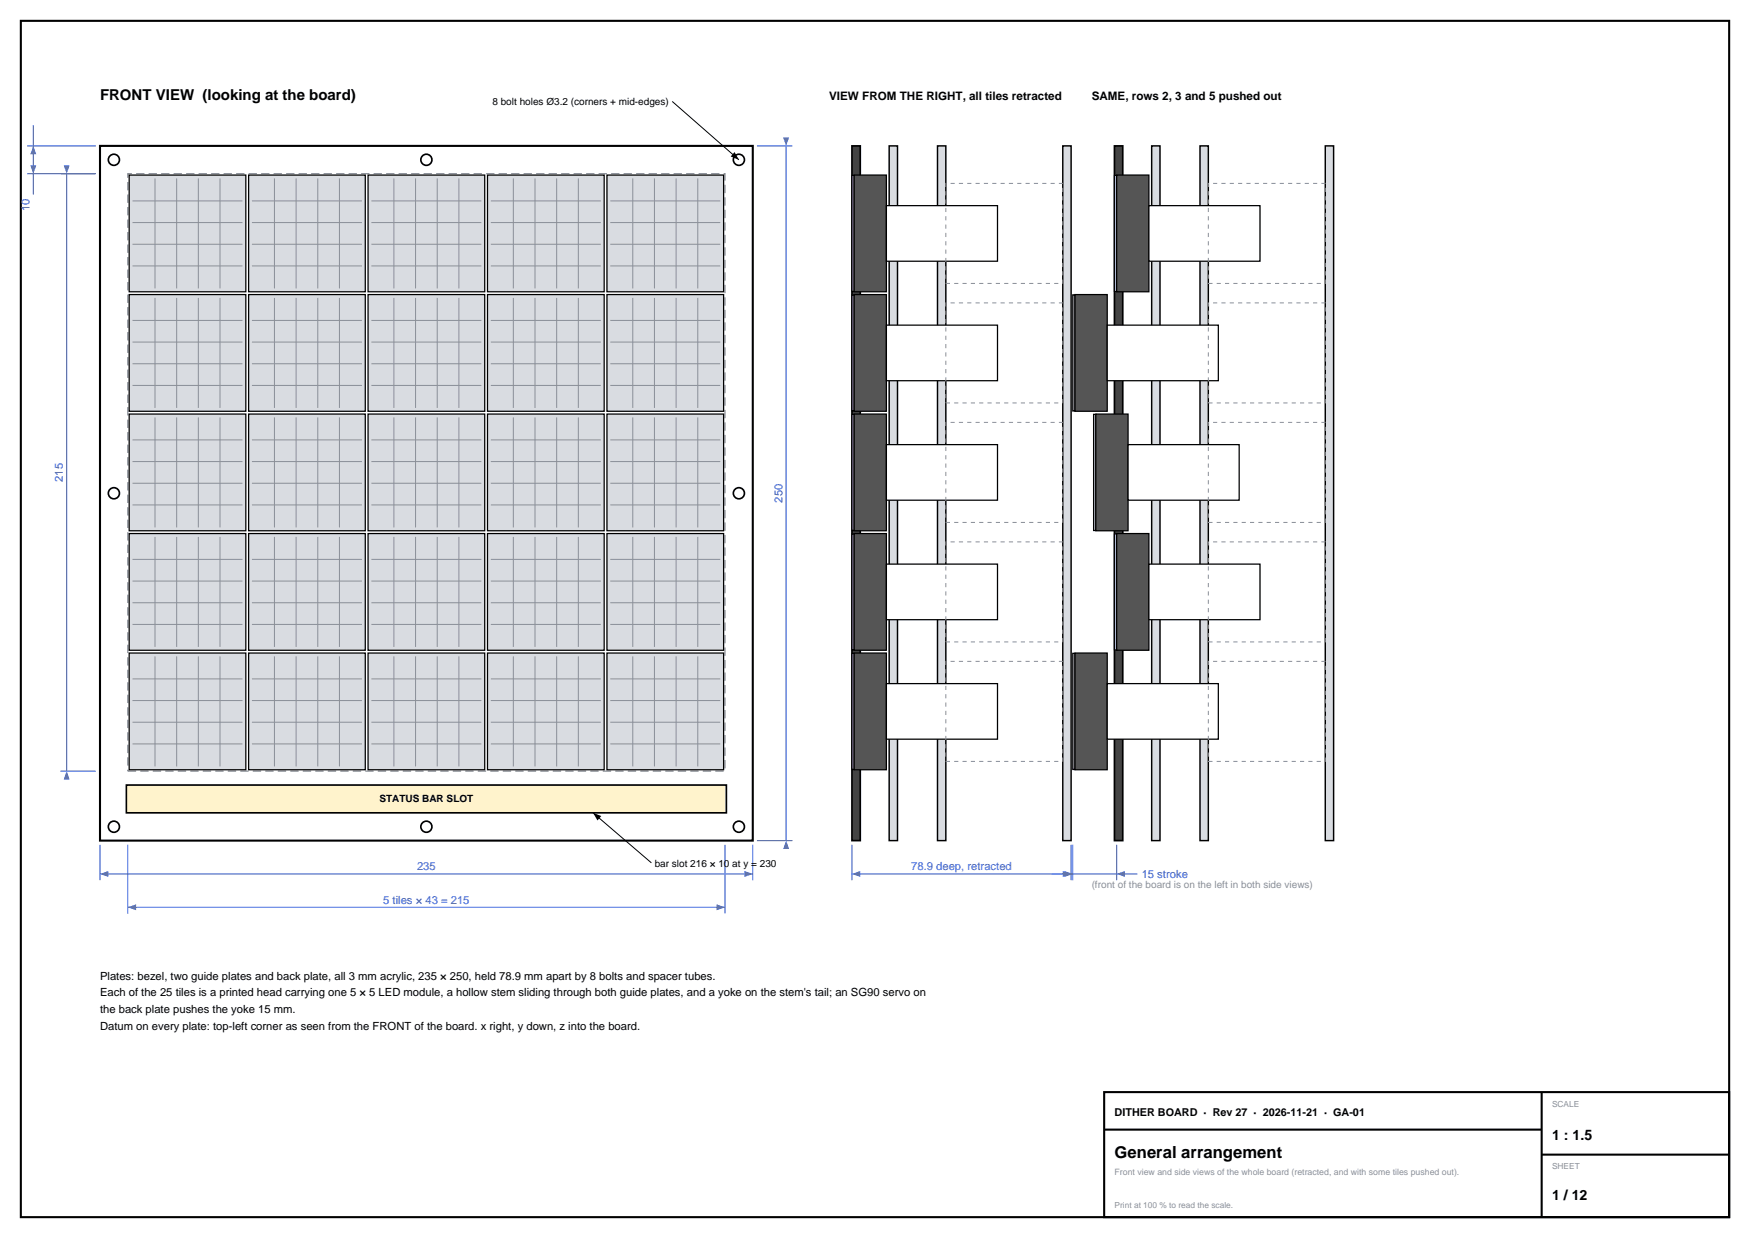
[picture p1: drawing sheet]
<svg xmlns="http://www.w3.org/2000/svg" width="420mm" height="297mm" viewBox="0 0 420 297" stroke-linecap="round" stroke-linejoin="round" font-family="sans-serif">
<path d="M5 5h410v287h-410zM24 35h156.7v166.7h-156.7zM265 262h150v30h-150zM265 271h105M370 262v30M370 277h45" fill="none" stroke="#000" stroke-width=".5"/>
<path d="M30.7 41.7h143.3v143.3h-143.3z" fill="none" stroke="#8a8f98" stroke-width=".3" stroke-dasharray="2 1" stroke-linecap="butt"/>
<path d="M31 42h28v28h-28z" fill-rule="evenodd" fill="#d9dce1" stroke="#000" stroke-width=".3"/>
<path d="M31.8 48.2h26.4M31.8 53.4h26.4M31.8 58.6h26.4M37.2 42.8v26.4M42.4 42.8v26.4M47.6 42.8v26.4M52.8 42.8v26.4M31.8 63.8h26.4" fill="none" stroke="#8a8f98" stroke-width=".24"/>
<path d="M59.7 42h28v28h-28z" fill-rule="evenodd" fill="#d9dce1" stroke="#000" stroke-width=".3"/>
<path d="M60.5 48.2h26.4M60.5 53.4h26.4M60.5 58.6h26.4M65.9 42.8v26.4M71.1 42.8v26.4M76.3 42.8v26.4M81.5 42.8v26.4M60.5 63.8h26.4" fill="none" stroke="#8a8f98" stroke-width=".24"/>
<path d="M88.3 42h28v28h-28z" fill-rule="evenodd" fill="#d9dce1" stroke="#000" stroke-width=".3"/>
<path d="M89.1 48.2h26.4M89.1 53.4h26.4M89.1 58.6h26.4M94.5 42.8v26.4M99.7 42.8v26.4M104.9 42.8v26.4M110.1 42.8v26.4M89.1 63.8h26.4" fill="none" stroke="#8a8f98" stroke-width=".24"/>
<path d="M117 42h28v28h-28z" fill-rule="evenodd" fill="#d9dce1" stroke="#000" stroke-width=".3"/>
<path d="M117.8 48.2h26.4M117.8 53.4h26.4M117.8 58.6h26.4M123.2 42.8v26.4M128.4 42.8v26.4M133.6 42.8v26.4M138.8 42.8v26.4M117.8 63.8h26.4" fill="none" stroke="#8a8f98" stroke-width=".24"/>
<path d="M145.7 42h28v28h-28z" fill-rule="evenodd" fill="#d9dce1" stroke="#000" stroke-width=".3"/>
<path d="M146.5 48.2h26.4M146.5 53.4h26.4M146.5 58.6h26.4M151.9 42.8v26.4M157.1 42.8v26.4M162.3 42.8v26.4M167.5 42.8v26.4M146.5 63.8h26.4" fill="none" stroke="#8a8f98" stroke-width=".24"/>
<path d="M31 70.7h28v28h-28z" fill-rule="evenodd" fill="#d9dce1" stroke="#000" stroke-width=".3"/>
<path d="M31.8 76.9h26.4M37.2 71.5v26.4M42.4 71.5v26.4M47.6 71.5v26.4M52.8 71.5v26.4M31.8 82.1h26.4M31.8 87.3h26.4M31.8 92.5h26.4" fill="none" stroke="#8a8f98" stroke-width=".24"/>
<path d="M59.7 70.7h28v28h-28z" fill-rule="evenodd" fill="#d9dce1" stroke="#000" stroke-width=".3"/>
<path d="M60.5 76.9h26.4M65.9 71.5v26.4M71.1 71.5v26.4M76.3 71.5v26.4M81.5 71.5v26.4M60.5 82.1h26.4M60.5 87.3h26.4M60.5 92.5h26.4" fill="none" stroke="#8a8f98" stroke-width=".24"/>
<path d="M88.3 70.7h28v28h-28z" fill-rule="evenodd" fill="#d9dce1" stroke="#000" stroke-width=".3"/>
<path d="M89.1 76.9h26.4M94.5 71.5v26.4M99.7 71.5v26.4M104.9 71.5v26.4M110.1 71.5v26.4M89.1 82.1h26.4M89.1 87.3h26.4M89.1 92.5h26.4" fill="none" stroke="#8a8f98" stroke-width=".24"/>
<path d="M117 70.7h28v28h-28z" fill-rule="evenodd" fill="#d9dce1" stroke="#000" stroke-width=".3"/>
<path d="M117.8 76.9h26.4M123.2 71.5v26.4M128.4 71.5v26.4M133.6 71.5v26.4M138.8 71.5v26.4M117.8 82.1h26.4M117.8 87.3h26.4M117.8 92.5h26.4" fill="none" stroke="#8a8f98" stroke-width=".24"/>
<path d="M145.7 70.7h28v28h-28z" fill-rule="evenodd" fill="#d9dce1" stroke="#000" stroke-width=".3"/>
<path d="M146.5 76.9h26.4M151.9 71.5v26.4M157.1 71.5v26.4M162.3 71.5v26.4M167.5 71.5v26.4M146.5 82.1h26.4M146.5 87.3h26.4M146.5 92.5h26.4" fill="none" stroke="#8a8f98" stroke-width=".24"/>
<path d="M31 99.3h28v28h-28z" fill-rule="evenodd" fill="#d9dce1" stroke="#000" stroke-width=".3"/>
<path d="M31.8 105.5h26.4M31.8 110.7h26.4M31.8 115.9h26.4M37.2 100.1v26.4M42.4 100.1v26.4M47.6 100.1v26.4M52.8 100.1v26.4M31.8 121.1h26.4" fill="none" stroke="#8a8f98" stroke-width=".24"/>
<path d="M59.7 99.3h28v28h-28z" fill-rule="evenodd" fill="#d9dce1" stroke="#000" stroke-width=".3"/>
<path d="M60.5 105.5h26.4M60.5 110.7h26.4M60.5 115.9h26.4M65.9 100.1v26.4M71.1 100.1v26.4M76.3 100.1v26.4M81.5 100.1v26.4M60.5 121.1h26.4" fill="none" stroke="#8a8f98" stroke-width=".24"/>
<path d="M88.3 99.3h28v28h-28z" fill-rule="evenodd" fill="#d9dce1" stroke="#000" stroke-width=".3"/>
<path d="M89.1 105.5h26.4M89.1 110.7h26.4M89.1 115.9h26.4M94.5 100.1v26.4M99.7 100.1v26.4M104.9 100.1v26.4M110.1 100.1v26.4M89.1 121.1h26.4" fill="none" stroke="#8a8f98" stroke-width=".24"/>
<path d="M117 99.3h28v28h-28z" fill-rule="evenodd" fill="#d9dce1" stroke="#000" stroke-width=".3"/>
<path d="M117.8 105.5h26.4M117.8 110.7h26.4M117.8 115.9h26.4M123.2 100.1v26.4M128.4 100.1v26.4M133.6 100.1v26.4M138.8 100.1v26.4M117.8 121.1h26.4" fill="none" stroke="#8a8f98" stroke-width=".24"/>
<path d="M145.7 99.3h28v28h-28z" fill-rule="evenodd" fill="#d9dce1" stroke="#000" stroke-width=".3"/>
<path d="M146.5 105.5h26.4M146.5 110.7h26.4M146.5 115.9h26.4M151.9 100.1v26.4M157.1 100.1v26.4M162.3 100.1v26.4M167.5 100.1v26.4M146.5 121.1h26.4" fill="none" stroke="#8a8f98" stroke-width=".24"/>
<path d="M31 128h28v28h-28z" fill-rule="evenodd" fill="#d9dce1" stroke="#000" stroke-width=".3"/>
<path d="M31.8 134.2h26.4M31.8 139.4h26.4M37.2 128.8v26.4M42.4 128.8v26.4M47.6 128.8v26.4M52.8 128.8v26.4M31.8 144.6h26.4M31.8 149.8h26.4" fill="none" stroke="#8a8f98" stroke-width=".24"/>
<path d="M59.7 128h28v28h-28z" fill-rule="evenodd" fill="#d9dce1" stroke="#000" stroke-width=".3"/>
<path d="M60.5 134.2h26.4M60.5 139.4h26.4M65.9 128.8v26.4M71.1 128.8v26.4M76.3 128.8v26.4M81.5 128.8v26.4M60.5 144.6h26.4M60.5 149.8h26.4" fill="none" stroke="#8a8f98" stroke-width=".24"/>
<path d="M88.3 128h28v28h-28z" fill-rule="evenodd" fill="#d9dce1" stroke="#000" stroke-width=".3"/>
<path d="M89.1 134.2h26.4M89.1 139.4h26.4M94.5 128.8v26.4M99.7 128.8v26.4M104.9 128.8v26.4M110.1 128.8v26.4M89.1 144.6h26.4M89.1 149.8h26.4" fill="none" stroke="#8a8f98" stroke-width=".24"/>
<path d="M117 128h28v28h-28z" fill-rule="evenodd" fill="#d9dce1" stroke="#000" stroke-width=".3"/>
<path d="M117.8 134.2h26.4M117.8 139.4h26.4M123.2 128.8v26.4M128.4 128.8v26.4M133.6 128.8v26.4M138.8 128.8v26.4M117.8 144.6h26.4M117.8 149.8h26.4" fill="none" stroke="#8a8f98" stroke-width=".24"/>
<path d="M145.7 128h28v28h-28z" fill-rule="evenodd" fill="#d9dce1" stroke="#000" stroke-width=".3"/>
<path d="M146.5 134.2h26.4M146.5 139.4h26.4M151.9 128.8v26.4M157.1 128.8v26.4M162.3 128.8v26.4M167.5 128.8v26.4M146.5 144.6h26.4M146.5 149.8h26.4" fill="none" stroke="#8a8f98" stroke-width=".24"/>
<path d="M31 156.7h28v28h-28z" fill-rule="evenodd" fill="#d9dce1" stroke="#000" stroke-width=".3"/>
<path d="M37.2 157.5v26.4M42.4 157.5v26.4M47.6 157.5v26.4M52.8 157.5v26.4M31.8 162.9h26.4M31.8 168.1h26.4M31.8 173.3h26.4M31.8 178.5h26.4" fill="none" stroke="#8a8f98" stroke-width=".24"/>
<path d="M59.7 156.7h28v28h-28z" fill-rule="evenodd" fill="#d9dce1" stroke="#000" stroke-width=".3"/>
<path d="M65.9 157.5v26.4M71.1 157.5v26.4M76.3 157.5v26.4M81.5 157.5v26.4M60.5 162.9h26.4M60.5 168.1h26.4M60.5 173.3h26.4M60.5 178.5h26.4" fill="none" stroke="#8a8f98" stroke-width=".24"/>
<path d="M88.3 156.7h28v28h-28z" fill-rule="evenodd" fill="#d9dce1" stroke="#000" stroke-width=".3"/>
<path d="M94.5 157.5v26.4M99.7 157.5v26.4M104.9 157.5v26.4M110.1 157.5v26.4M89.1 162.9h26.4M89.1 168.1h26.4M89.1 173.3h26.4M89.1 178.5h26.4" fill="none" stroke="#8a8f98" stroke-width=".24"/>
<path d="M117 156.7h28v28h-28z" fill-rule="evenodd" fill="#d9dce1" stroke="#000" stroke-width=".3"/>
<path d="M123.2 157.5v26.4M128.4 157.5v26.4M133.6 157.5v26.4M138.8 157.5v26.4M117.8 162.9h26.4M117.8 168.1h26.4M117.8 173.3h26.4M117.8 178.5h26.4" fill="none" stroke="#8a8f98" stroke-width=".24"/>
<path d="M145.7 156.7h28v28h-28z" fill-rule="evenodd" fill="#d9dce1" stroke="#000" stroke-width=".3"/>
<path d="M151.9 157.5v26.4M157.1 157.5v26.4M162.3 157.5v26.4M167.5 157.5v26.4M146.5 162.9h26.4M146.5 168.1h26.4M146.5 173.3h26.4M146.5 178.5h26.4" fill="none" stroke="#8a8f98" stroke-width=".24"/>
<path d="M30.3 188.3h144v6.7h-144z" fill-rule="evenodd" fill="#fff3cc" stroke="#000" stroke-width=".4"/>
<g fill="#fff" stroke="#000" stroke-width=".4">
<circle cx="27.3" cy="38.3" r="1.33"/>
<circle cx="102.3" cy="38.3" r="1.33"/>
<circle cx="177.3" cy="38.3" r="1.33"/>
<circle cx="27.3" cy="118.3" r="1.33"/>
<circle cx="177.3" cy="118.3" r="1.33"/>
<circle cx="27.3" cy="198.3" r="1.33"/>
<circle cx="102.3" cy="198.3" r="1.33"/>
<circle cx="177.3" cy="198.3" r="1.33"/>
</g>
<path d="M24 202.7v8.5M24 209.7h156.7M180.7 202.7v8.5" fill="none" stroke="#1f4fd8" stroke-width=".24"/>
<g fill="#1f4fd8">
<path d="M24 209.7l2-.7v1.4z"/>
<path d="M178.7 209l2 .7-2 .7z"/>
</g>
<path d="M181.7 35h8.5M188.7 35v166.7M181.7 201.7h8.5" fill="none" stroke="#1f4fd8" stroke-width=".24"/>
<g fill="#1f4fd8">
<path d="M188 33h1.4l-.7 2z"/>
<path d="M188.7 201.7l.7 2h-1.4z"/>
</g>
<path d="M30.7 202.7v16.5M30.7 217.7h143.3M174 202.7v16.5" fill="none" stroke="#1f4fd8" stroke-width=".24"/>
<g fill="#1f4fd8">
<path d="M30.7 217.7l2-.7v1.4z"/>
<path d="M172 217l2 .7-2 .7z"/>
</g>
<path d="M14.5 41.7h8.5M16 41.7v143.3M14.5 185h8.5" fill="none" stroke="#1f4fd8" stroke-width=".24"/>
<g fill="#1f4fd8">
<path d="M15.3 39.7h1.4l-.7 2z"/>
<path d="M16 185l.7 2h-1.4z"/>
</g>
<path d="M6.5 35h16.5M8 30v16.7M6.5 41.7h16.5" fill="none" stroke="#1f4fd8" stroke-width=".24"/>
<g fill="#1f4fd8">
<path d="M8 35l.7 2h-1.4z"/>
<path d="M7.3 39.7h1.4l-.7 2z"/>
</g>
<path d="M161.3 24.3l16 14M142.3 195l14 12" fill="none" stroke="#000" stroke-width=".24"/>
<path d="M176.3 36.5l1 1.8-1.9-.8zM142.3 195l2 .8-.9 1z" fill="#000"/>
<path d="M204.5 35h2v166.7h-2z" fill-rule="evenodd" fill="#444" stroke="#000" stroke-width=".4"/>
<g fill="#d9dce1" stroke="#000" stroke-width=".35">
<path d="M213.4 35h2v166.7h-2z" fill-rule="evenodd"/>
<path d="M225 35h2v166.7h-2z" fill-rule="evenodd"/>
<path d="M255.1 35h2v166.7h-2z" fill-rule="evenodd"/>
</g>
<path d="M204.5 42.1h.5v27.8h-.5z" fill-rule="evenodd" fill="#cdb8f0" stroke="#000" stroke-width=".3"/>
<path d="M205 42h7.7v28h-7.7z" fill-rule="evenodd" fill="#555" stroke="#000" stroke-width=".3"/>
<path d="M212.7 49.3h26.7v13.4h-26.7z" fill-rule="evenodd" fill="#fff" stroke="#000" stroke-width=".3"/>
<path d="M227 44h28.1v24h-28.1z" fill="none" stroke="#8a8f98" stroke-width=".24" stroke-dasharray="1 1" stroke-linecap="butt"/>
<path d="M204.5 70.7h.5v27.9h-.5z" fill-rule="evenodd" fill="#cdb8f0" stroke="#000" stroke-width=".3"/>
<path d="M205 70.7h7.7v28h-7.7z" fill-rule="evenodd" fill="#555" stroke="#000" stroke-width=".3"/>
<path d="M212.7 78h26.7v13.3h-26.7z" fill-rule="evenodd" fill="#fff" stroke="#000" stroke-width=".3"/>
<path d="M227 72.7h28.1v24h-28.1z" fill="none" stroke="#8a8f98" stroke-width=".24" stroke-dasharray="1 1" stroke-linecap="butt"/>
<path d="M204.5 99.4h.5v27.9h-.5z" fill-rule="evenodd" fill="#cdb8f0" stroke="#000" stroke-width=".3"/>
<path d="M205 99.3h7.7v28h-7.7z" fill-rule="evenodd" fill="#555" stroke="#000" stroke-width=".3"/>
<path d="M212.7 106.7h26.7v13.3h-26.7z" fill-rule="evenodd" fill="#fff" stroke="#000" stroke-width=".3"/>
<path d="M227 101.3h28.1v24h-28.1z" fill="none" stroke="#8a8f98" stroke-width=".24" stroke-dasharray="1 1" stroke-linecap="butt"/>
<path d="M204.5 128.1h.5v27.8h-.5z" fill-rule="evenodd" fill="#cdb8f0" stroke="#000" stroke-width=".3"/>
<path d="M205 128h7.7v28h-7.7z" fill-rule="evenodd" fill="#555" stroke="#000" stroke-width=".3"/>
<path d="M212.7 135.3h26.7v13.4h-26.7z" fill-rule="evenodd" fill="#fff" stroke="#000" stroke-width=".3"/>
<path d="M227 130h28.1v24h-28.1z" fill="none" stroke="#8a8f98" stroke-width=".24" stroke-dasharray="1 1" stroke-linecap="butt"/>
<path d="M204.5 156.7h.5v27.9h-.5z" fill-rule="evenodd" fill="#cdb8f0" stroke="#000" stroke-width=".3"/>
<path d="M205 156.7h7.7v28h-7.7z" fill-rule="evenodd" fill="#555" stroke="#000" stroke-width=".3"/>
<path d="M212.7 164h26.7v13.3h-26.7z" fill-rule="evenodd" fill="#fff" stroke="#000" stroke-width=".3"/>
<path d="M227 158.7h28.1v24h-28.1z" fill="none" stroke="#8a8f98" stroke-width=".24" stroke-dasharray="1 1" stroke-linecap="butt"/>
<path d="M267.5 35h2v166.7h-2z" fill-rule="evenodd" fill="#444" stroke="#000" stroke-width=".4"/>
<g fill="#d9dce1" stroke="#000" stroke-width=".35">
<path d="M276.4 35h2v166.7h-2z" fill-rule="evenodd"/>
<path d="M288 35h2v166.7h-2z" fill-rule="evenodd"/>
<path d="M318.1 35h2v166.7h-2z" fill-rule="evenodd"/>
</g>
<path d="M267.5 42.1h.5v27.8h-.5z" fill-rule="evenodd" fill="#cdb8f0" stroke="#000" stroke-width=".3"/>
<path d="M268 42h7.7v28h-7.7z" fill-rule="evenodd" fill="#555" stroke="#000" stroke-width=".3"/>
<path d="M275.7 49.3h26.7v13.4h-26.7z" fill-rule="evenodd" fill="#fff" stroke="#000" stroke-width=".3"/>
<path d="M290 44h28.1v24h-28.1z" fill="none" stroke="#8a8f98" stroke-width=".24" stroke-dasharray="1 1" stroke-linecap="butt"/>
<path d="M257.5 70.7h.5v27.9h-.5z" fill-rule="evenodd" fill="#cdb8f0" stroke="#000" stroke-width=".3"/>
<path d="M258 70.7h7.7v28h-7.7z" fill-rule="evenodd" fill="#555" stroke="#000" stroke-width=".3"/>
<path d="M265.7 78h26.7v13.3h-26.7z" fill-rule="evenodd" fill="#fff" stroke="#000" stroke-width=".3"/>
<path d="M290 72.7h28.1v24h-28.1z" fill="none" stroke="#8a8f98" stroke-width=".24" stroke-dasharray="1 1" stroke-linecap="butt"/>
<path d="M262.5 99.4h.5v27.9h-.5z" fill-rule="evenodd" fill="#cdb8f0" stroke="#000" stroke-width=".3"/>
<path d="M263 99.3h7.7v28h-7.7z" fill-rule="evenodd" fill="#555" stroke="#000" stroke-width=".3"/>
<path d="M270.7 106.7h26.7v13.3h-26.7z" fill-rule="evenodd" fill="#fff" stroke="#000" stroke-width=".3"/>
<path d="M290 101.3h28.1v24h-28.1z" fill="none" stroke="#8a8f98" stroke-width=".24" stroke-dasharray="1 1" stroke-linecap="butt"/>
<path d="M267.5 128.1h.5v27.8h-.5z" fill-rule="evenodd" fill="#cdb8f0" stroke="#000" stroke-width=".3"/>
<path d="M268 128h7.7v28h-7.7z" fill-rule="evenodd" fill="#555" stroke="#000" stroke-width=".3"/>
<path d="M275.7 135.3h26.7v13.4h-26.7z" fill-rule="evenodd" fill="#fff" stroke="#000" stroke-width=".3"/>
<path d="M290 130h28.1v24h-28.1z" fill="none" stroke="#8a8f98" stroke-width=".24" stroke-dasharray="1 1" stroke-linecap="butt"/>
<path d="M257.5 156.7h.5v27.9h-.5z" fill-rule="evenodd" fill="#cdb8f0" stroke="#000" stroke-width=".3"/>
<path d="M258 156.7h7.7v28h-7.7z" fill-rule="evenodd" fill="#555" stroke="#000" stroke-width=".3"/>
<path d="M265.7 164h26.7v13.3h-26.7z" fill-rule="evenodd" fill="#fff" stroke="#000" stroke-width=".3"/>
<path d="M290 158.7h28.1v24h-28.1z" fill="none" stroke="#8a8f98" stroke-width=".24" stroke-dasharray="1 1" stroke-linecap="butt"/>
<path d="M204.5 202.7v8.5M204.5 209.7h52.6M257.1 202.7v8.5" fill="none" stroke="#1f4fd8" stroke-width=".24"/>
<g fill="#1f4fd8">
<path d="M204.5 209.7l2-.7v1.4z"/>
<path d="M255.1 209l2 .7-2 .7z"/>
</g>
<path d="M252.5 209.7h20.5M257.5 202.7v8.5M268 202.7v8.5" fill="none" stroke="#1f4fd8" stroke-width=".24"/>
<g fill="#1f4fd8">
<path d="M255.5 209l2 .7-2 .7z"/>
<path d="M268 209.7l2-.7v1.4z"/>
</g>
<text font-size="4" x="267.5" y="277.8">General arrangement</text>
<text font-size="3.6" x="24" y="24">FRONT VIEW (looking at the board)</text>
<g font-size="3.4">
<text x="372.5" y="273.4">1 : 1.5</text>
<text x="372.5" y="288">1 / 12</text>
</g>
<g font-size="2.8">
<text x="199" y="24">VIEW FROM THE RIGHT, all tiles retracted</text>
<text x="262" y="24">SAME, rows 2, 3 and 5 pushed out</text>
</g>
<g font-size="2.7" fill="#1f4fd8">
<text x="7.1" y="50.7" transform="rotate(-90 7.1 50.7)">10</text>
<text x="15.1" y="115.6" transform="rotate(-90 15.1 115.6)">215</text>
<text x="187.8" y="120.6" transform="rotate(-90 187.8 120.6)">250</text>
<text x="100.1" y="208.8">235</text>
<text x="218.7" y="208.8">78.9 deep, retracted</text>
<text x="274" y="210.6">15 stroke</text>
<text x="92" y="216.8">5 tiles × 43 = 215</text>
</g>
<g font-size="2.7">
<text x="24" y="235">Plates: bezel, two guide plates and back plate, all 3 mm acrylic, 235 × 250, held 78.9 mm apart by 8 bolts and spacer tubes.</text>
<text x="24" y="239">Each of the 25 tiles is a printed head carrying one 5 × 5 LED module, a hollow stem sliding through both guide plates, and a yoke on the stem's tail; an SG90 servo on</text>
<text x="24" y="243">the back plate pushes the yoke 15 mm.</text>
<text x="24" y="247">Datum on every plate: top-left corner as seen from the FRONT of the board. x right, y down, z into the board.</text>
</g>
<text font-size="2.6" x="267.5" y="267.8">DITHER BOARD · Rev 27 · 2026-11-21 · GA-01</text>
<g font-size="2.4">
<text x="118.2" y="25.2">8 bolt holes Ø3.2 (corners + mid-edges)</text>
<text x="91.1" y="192.5">STATUS BAR SLOT</text>
<text x="157.1" y="207.9">bar slot 216 × 10 at y = 230</text>
</g>
<text font-size="2.4" fill="#8a8f98" x="262" y="213">(front of the board is on the left in both side views)</text>
<text font-size="2.1" fill="#8a8f98" x="267.5" y="281.8">Front view and side views of the whole board (retracted, and with some tiles pushed out).</text>
<g font-size="2" fill="#8a8f98">
<text x="372.5" y="265.5">SCALE</text>
<text x="372.5" y="280.5">SHEET</text>
<text x="267.5" y="289.8">Print at 100 % to read the scale.</text>
</g>
</svg>
